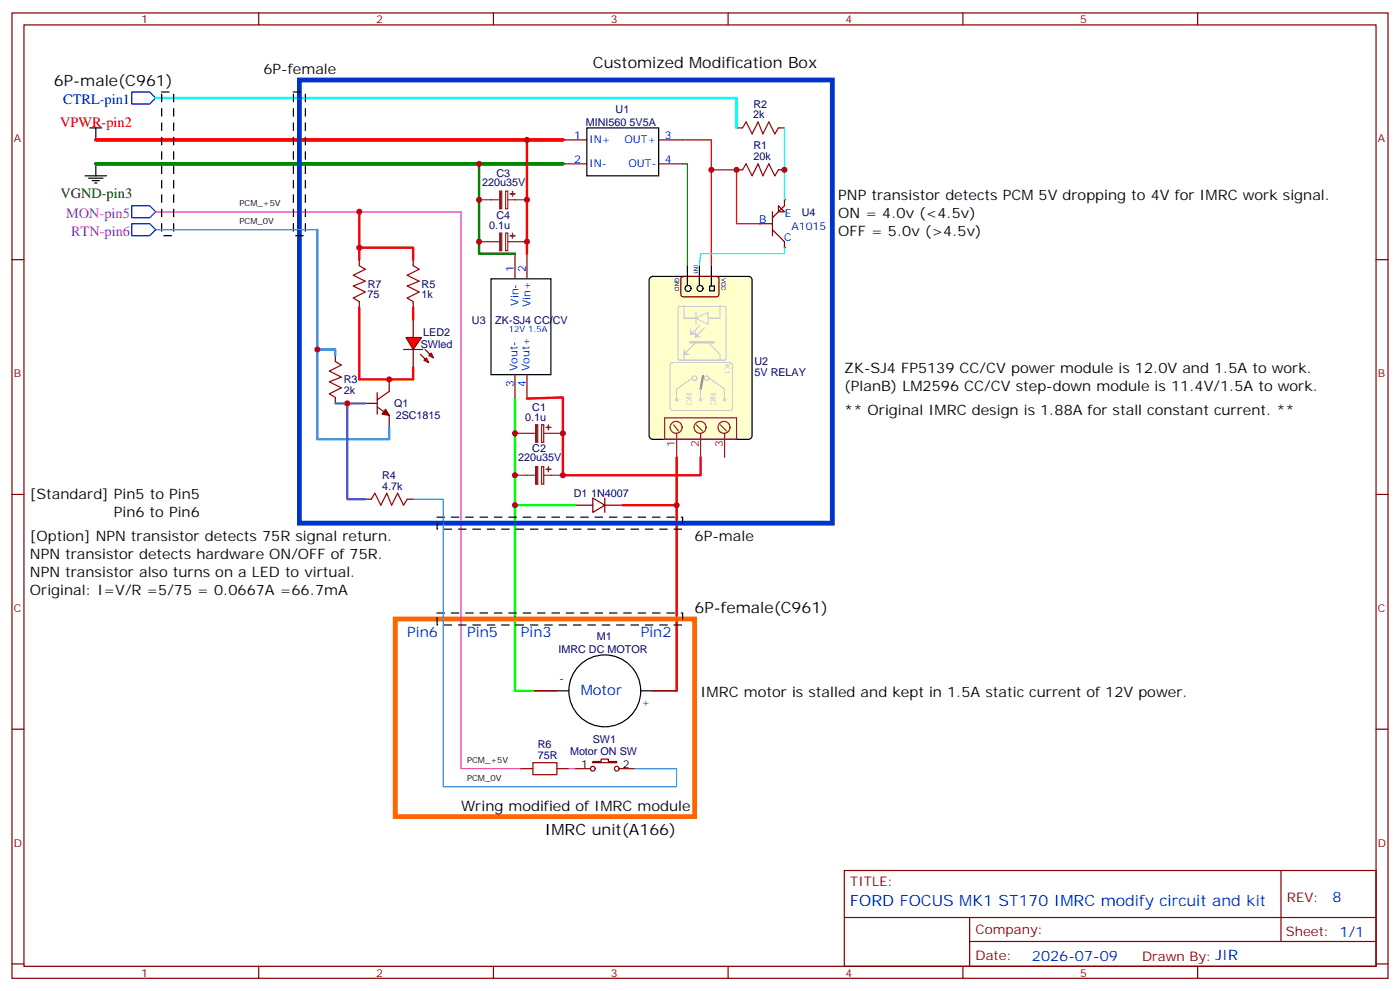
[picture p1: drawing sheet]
<svg xmlns="http://www.w3.org/2000/svg" width="412mm" height="292mm" viewBox="0 0 412 292" stroke-linecap="round" stroke-linejoin="round" font-family="sans-serif">
<g fill="none" stroke="#870000" stroke-width=".35">
<path d="M3.5 3.8h405.4v284.3h-405.4zM7.1 7.3h398.2v277.3h-398.2zM76.2 3.8v3.5M145.3 3.8v3.5M214.5 3.8v3.5M283.6 3.8v3.5M352.8 3.8v3.5M165.8 48.3h7.1M165.8 41.2h7.1M194 48.3h7.1M194 41.2h7.1M3.5 76.5h3.6"/>
<path d="M405.3 76.5h3.6M3.5 145.6h3.6M405.3 145.6h3.6M3.5 214.8h3.6M405.3 214.8h3.6M248.7 256.4h156.6v28.2h-156.6zM377.3 256.4v20.9M248.7 270.2h156.5M285.6 277.3h119.6M285.6 270.2v14.2M3.5 283.9h3.6M76.2 284.6v3.5"/>
<path d="M145.3 284.6v3.5M214.5 284.6v3.5M283.6 284.6v3.5M352.8 284.6v3.5M405.3 283.9h3.6"/>
</g>
<path d="M172.9 37.7h21.1v14.1h-21.1z" fill="none" stroke="#000" stroke-width=".35"/>
<path d="M191.4 81.9l.9-.5h28.2l.8 .5 .2 .6v45.8l-.4 .9-.6 .2h-28.2l-.9-.5-.2-.6v-45.8z" fill="#ffc" stroke="#000" stroke-width=".35"/>
<g fill="none" stroke="#8c2424" stroke-width=".35">
<path d="M195.6 129.4h21.2M195.8 129.4v-6.4h21.2v6.4M198.5 125.2l1.4 1.7M199.3 127.6v7.1M205.2 125.2l1.7 1.7M206.4 127.6v7.1M212.2 125.2l1.8 1.7M213.4 127.6v7.1"/>
<circle cx="199.2" cy="125.9" r="1.76"/>
<circle cx="206.2" cy="125.9" r="1.76"/>
<circle cx="213.3" cy="125.9" r="1.76"/>
</g>
<path d="M200.8 81.6l.5-.2 10.1 .1 .4 .6-.1 4.9-.6 .4h-10.1l-.4-.7v-4.6z" fill="none" stroke="#870000" stroke-width=".35"/>
<g fill="none" stroke="#000" stroke-width=".35">
<path d="M202.5 78.2v5.7M206 78.2v5.7M209.5 78.2v6M209 84.3h1.4v1.4h-1.4z"/>
<circle cx="202.7" cy="85" r=".88"/>
<circle cx="206.2" cy="85" r=".88"/>
</g>
<g fill="none" stroke="#ccc" stroke-width=".35">
<path d="M197.6 107l.5-.2h16.9l.5 .2 .2 .5v12.7l-.2 .5-.5 .2h-16.9l-.5-.2-.2-.5v-12.7zM203.9 111.4l-4.6 3.2v2.8M206.4 114.6v2.8M208.8 111.4l4.6 3.2v2.8"/>
<circle cx="199.3" cy="117.8" r=".35"/>
<circle cx="204.6" cy="111.4" r=".71"/>
<circle cx="206.4" cy="117.8" r=".35"/>
<circle cx="208.1" cy="111.4" r=".71"/>
<circle cx="213.4" cy="117.8" r=".35"/>
</g>
<path d="M207.1 110.7l-.7 3.9" fill="none" stroke="#999" stroke-width=".71"/>
<g fill="#ccc">
<path d="M201.5 102.4l.5 1.5 1.5 .5-2.2 .3z"/>
<path d="M204.8 97.2l.5 1.5 1.5 .5-2.2 .3z"/>
<path d="M203.4 96.5l.5 1.5 1.5 .5-2.2 .2z"/>
</g>
<path d="M199.8 90.4l.3-.2h13.4l.3 .2 .1 15.3-.2 .3-13.6 .1-.3-.2zM201.5 90.2v3.5h3.5M205 93.7l3.6-1.7v3.5zM205 92v3.5M206.1 95.9l-2.1 2.1M207.5 96.6l-2.1 2.1M212.1 90.2v3.5h-3.5M201.5 106.1v-1.8l3.5-3.5h3.6l3.5 3.5v1.8" fill="none" stroke="#ccc" stroke-width=".35"/>
<path d="M203.3 100.8h7" fill="none" stroke="#ccc" stroke-width=".71"/>
<path d="M231.1 58.8v1.8l-3.6 3.5M224 65.9h3.5M227.5 62.4v7M227.5 67.7l3.6 3.5v1.8M229.3 60.6l1.8 1.8h-1.8z" fill="none" stroke="#600" stroke-width=".35"/>
<g fill="none" stroke="#870000" stroke-width=".35">
<path d="M217 37.7h1.7M229.3 37.7h1.8M217 50h1.7M229.3 50h1.8M231.1 58.8h.3M121.7 76.5v1.7M151.7 74.7v7.1M155.2 74.7v7.1M223.7 65.9h.3M231.1 73h.3M121.7 88.8v1.8M107.6 118.8h3.5"/>
<path d="M111.1 115.6v6.4M111.1 119.9l3.6 2.4v3.6M114.7 111.8v3.5l-3.6 2.5M151.7 110.3v7.1M155.2 110.3v7.1M157 203.5h7M192.3 203.5h7M153.5 226.4h3.5M164 226.4h3.6M169.3 226.4h4.6M174.6 224.3h2.5v-.7h2.1v.7h2.5v.3h-7.1zM182.4 226.4h4.6"/>
<circle cx="174.6" cy="226.4" r=".71"/>
<circle cx="181.7" cy="226.4" r=".71"/>
</g>
<path d="M218.7 37.7l1.1-1.8 1.7 3.5 1.8-3.5 1.4 3.5 1.8-3.5 1.7 3.5 1.1-1.7M218.7 50l1.1-1.7 1.7 3.5 1.8-3.5 1.4 3.5 1.8-3.5 1.7 3.5 1.1-1.8M121.7 78.2l1.8 1.1-3.6 1.8 3.6 1.7-3.6 1.4 3.6 1.8-3.6 1.8 1.8 1M157 224.6h7v3.6h-7z" fill="none" stroke="#a10000" stroke-width=".35"/>
<path d="M38.8 27.1h5.3l1.8 1.8-1.8 1.7h-5.3zM38.8 60.6h5.3l1.8 1.8-1.8 1.7h-5.3zM38.8 65.9h5.3l1.8 1.8-1.8 1.7h-5.3z" fill="none" stroke="#00f" stroke-width=".35"/>
<g fill="none" stroke="#000" stroke-width=".35">
<path d="M26.5 37.7h3.5M28.2 37.7v3.5M25 51.8h6.4M26.1 52.5h4.2M27.2 53.2h2.1M27.9 53.9h.7M28.2 48.3v3.5M144.6 82.1h17.7v28.2h-17.7zM157 203.5h10.6M188.7 203.5h10.6"/>
<circle cx="178.2" cy="203.5" r="10.6"/>
</g>
<path d="M28.2 48.3h137.6" fill="none" stroke="#008700" stroke-width="1.1"/>
<path d="M28.2 41.2h137.6" fill="none" stroke="#f00" stroke-width="1.1"/>
<path d="M155.2 41.2v33.5M105.8 62.4v14.1M155.2 117.4l10.6-.3v22.9h40.6v-5.3M199.3 134.7v68.8" fill="none" stroke="#f00" stroke-width=".71"/>
<path d="M151.7 117.4v86.1h5.3" fill="none" stroke="#0f0" stroke-width=".71"/>
<path d="M201.1 48.3h1.4v29.9" fill="none" stroke="#008700" stroke-width=".35"/>
<path d="M201.1 41.2h8.4v37M209.5 50h7.5v15.9h7" fill="none" stroke="#f00" stroke-width=".35"/>
<path d="M45.9 28.9h171.1v8.8" fill="none" stroke="#0ff" stroke-width=".71"/>
<path d="M231.1 37.7v21.1M231.1 73v1.7h-24.7l-.4 3.5" fill="none" stroke="#0ff" stroke-width=".35"/>
<path d="M116.4 182.3h88.2v58.2h-88.2z" fill="none" stroke="#f60" stroke-width="1.4"/>
<path d="M45.9 62.4h89.9v164h17.7M167.6 226.4h1.7" fill="none" stroke="#f0f" stroke-width=".35"/>
<path d="M141.1 48.3v26.4h10.6" fill="none" stroke="#008700" stroke-width=".71"/>
<path d="M88.2 23.6h157v130.5h-157z" fill="none" stroke="#03c" stroke-width="1.4"/>
<path d="M141.1 58.8h6M148.9 56.3h.7v5.2h-.7zM149.6 58.8h5.6M141.1 71.2h6M148.9 68.7h.7v5.1h-.7zM149.6 71.2h5.6M151.7 127.6h6M151.7 140h6M159.5 125.1h.7v5.2h-.7zM159.5 137.4h.7v5.2h-.7zM160.2 127.6h5.6M160.2 140h5.6" fill="none" stroke="#8c2424" stroke-width=".35"/>
<g fill="#8c2424" stroke="#8c2424" stroke-width=".35">
<path d="M157.8 125.1h.6v5.2h-.6z"/>
<path d="M161.5 125.2l.1 1.4z"/>
<path d="M160.9 125.9h1.4z"/>
<path d="M157.8 137.4h.6v5.2h-.6z"/>
<path d="M161.5 137.5l.1 1.4z"/>
<path d="M160.9 138.2l1.4 .1z"/>
<path d="M147.2 56.3h.6v5.2h-.6z"/>
<path d="M151 56.4v1.4z"/>
<path d="M150.3 57.1h1.4z"/>
<path d="M147.2 68.7h.6v5.1h-.6z"/>
<path d="M151 68.7v1.4z"/>
<path d="M150.3 69.4l1.4 .1z"/>
</g>
<path d="M86.4 27.1h3.6v42.3h-3.6zM128.8 152.3h72.3v3.6h-72.3z" fill="none" stroke="#000" stroke-width=".35" stroke-dasharray="2.1 2.1"/>
<path d="M113.6 120.6l1.1 1.7-2.2-.3z" fill="#870000" stroke="#870000" stroke-width=".35"/>
<g fill="#f00" stroke="#870000" stroke-width=".35">
<path d="M119.6 99.4h4.6l-2.5 3.5z"/>
<path d="M118.9 102.9h5.6z"/>
</g>
<g fill="#870000" stroke="#870000" stroke-width=".35">
<path d="M125.2 102.9l1.4 1.5z"/>
<path d="M123.8 104.4l1.4 1.4z"/>
</g>
<g fill="#f00" stroke="#870000" stroke-width=".35">
<path d="M126.3 104.7l.7-.7 .7 1.4z"/>
<path d="M124.9 106.1l.7-.7 .7 1.4z"/>
</g>
<path d="M105.8 76.5v1.7M105.8 88.8v1.8M121.7 94.1v5.3M98.8 104.7v1.8M98.8 117.1v1.7M121.7 102.9v5.3M107.6 147h1.8M119.9 147h1.8M169.3 148.8h5.3M174.6 146.7l3.6 2.1-3.6 2.1zM178.2 146.7v4.2M178.2 148.8h5.2" fill="none" stroke="#870000" stroke-width=".35"/>
<path d="M105.8 73h15.9v3.5M105.8 90.6v21.2h15.9v-3.6M121.7 90.6v3.5M183.4 148.8h15.9" fill="none" stroke="#f00" stroke-width=".71"/>
<path d="M93.5 67.7v61.7h21.2v-3.5M93.5 102.9h5.3v1.8" fill="none" stroke="#09f" stroke-width=".71"/>
<path d="M47.6 27.1h3.6v42.3h-3.6zM128.8 180.6h72.3v3.5h-72.3z" fill="none" stroke="#000" stroke-width=".35" stroke-dasharray="2.1 2.1"/>
<path d="M105.8 78.2l1.8 1.1-3.5 1.8 3.5 1.7-3.5 1.4 3.5 1.8-3.5 1.8 1.7 1M98.8 106.5l1.7 1-3.5 1.8 3.5 1.8-3.5 1.4 3.5 1.7-3.5 1.8 1.8 1.1M109.4 147l1-1.7 1.8 3.5 1.7-3.5 1.5 3.5 1.7-3.5 1.8 3.5 1-1.8" fill="none" stroke="#a10000" stroke-width=".35"/>
<path d="M45.9 67.7h47.6M121.7 147h8.8v84.7h68.8v-5.3h-12.3" fill="none" stroke="#09f" stroke-width=".35"/>
<path d="M98.8 118.8h3.5M107.6 118.8h-5.3v28.2h5.3" fill="none" stroke="#93f" stroke-width=".71"/>
<path d="M151.7 148.8h17.6" fill="none" stroke="#0f0" stroke-width=".71"/>
<g fill="#c00">
<circle cx="231.1" cy="50" r=".88"/>
<circle cx="209.6" cy="50" r=".88"/>
<circle cx="217" cy="50" r=".88"/>
<circle cx="165.8" cy="140" r=".88"/>
<circle cx="151.7" cy="140" r=".88"/>
<circle cx="165.8" cy="127.6" r=".88"/>
<circle cx="155.2" cy="41.2" r=".88"/>
<circle cx="155.2" cy="71.2" r=".88"/>
<circle cx="141.1" cy="48.3" r=".88"/>
<circle cx="141.1" cy="71.2" r=".88"/>
<circle cx="155.2" cy="58.8" r=".88"/>
<circle cx="141.1" cy="58.8" r=".88"/>
<circle cx="151.7" cy="127.6" r=".88"/>
<circle cx="114.7" cy="111.8" r=".88"/>
<circle cx="105.8" cy="62.4" r=".88"/>
<circle cx="105.8" cy="73" r=".88"/>
<circle cx="151.7" cy="148.8" r=".88"/>
<circle cx="199.3" cy="148.8" r=".88"/>
<circle cx="102.3" cy="118.8" r=".88"/>
<circle cx="93.5" cy="102.9" r=".88"/>
</g>
<g font-size="4.6">
<text x="174.6" y="20">Customized Modification Box</text>
<text x="15.9" y="25.3">6P-male(C961)</text>
<text x="204.6" y="180.6">6P-female(C961)</text>
<text x="160.5" y="245.8">IMRC unit(A166)</text>
</g>
<text font-size="4.6" fill="#00f" x="250.5" y="267">FORD FOCUS MK1 ST170 IMRC modify circuit and kit</text>
<g font-size="4.2">
<text x="77.6" y="21.8">6P-female</text>
<text x="246.9" y="58.8">PNP transistor detects PCM 5V dropping to 4V for IMRC work signal.</text>
<text x="246.9" y="64.1">ON = 4.0v (&lt;4.5v)</text>
<text x="246.9" y="69.4">OFF = 5.0v (&gt;4.5v)</text>
<text x="248.7" y="110">ZK-SJ4 FP5139 CC/CV power module is 12.0V and 1.5A to work.</text>
<text x="248.7" y="115.3">(PlanB) LM2596 CC/CV step-down module is 11.4V/1.5A to work.</text>
<text x="248.7" y="122.3">** Original IMRC design is 1.88A for stall constant current. **</text>
<text x="8.8" y="147">[Standard] Pin5 to Pin5</text>
<text x="33.5" y="152.3">Pin6 to Pin6</text>
<text x="8.8" y="159.4">[Option] NPN transistor detects 75R signal return.</text>
<text x="204.6" y="159.4">6P-male</text>
<text x="8.8" y="164.7">NPN transistor detects hardware ON/OFF of 75R.</text>
<text x="8.8" y="170">NPN transistor also turns on a LED to virtual.</text>
<text x="8.8" y="175.3">Original: I=V/R =5/75 = 0.0667A =66.7mA</text>
<text x="206.4" y="205.2">IMRC motor is stalled and kept in 1.5A static current of 12V power.</text>
<text x="135.8" y="238.8">Wring modified of IMRC module</text>
</g>
<g font-size="4.2" fill="#00f">
<text x="18.6" y="30.6">CTRL-pin1</text>
<text x="119.9" y="187.6">Pin6</text>
<text x="137.6" y="187.6">Pin5</text>
<text x="153.5" y="187.6">Pin3</text>
<text x="188.7" y="187.6">Pin2</text>
<text x="171.1" y="204.8">Motor</text>
<text x="392.5" y="265.7">8</text>
<text x="304" y="283">2026-07-09</text>
</g>
<text font-size="4.2" fill="#f00" x="17.7" y="37.3">VPWR-pin2</text>
<text font-size="4.2" fill="#060" x="17.8" y="58.5">VGND-pin3</text>
<g font-size="4.2" fill="#90f">
<text x="19.5" y="64.1">MON-pin5</text>
<text x="20.9" y="69.4">RTN-pin6</text>
</g>
<g font-size="3.9" fill="#800">
<text x="250.5" y="261">TITLE:</text>
<text x="379.1" y="265.7">REV:</text>
<text x="287.4" y="275.2">Company:</text>
<text x="378.7" y="275.8">Sheet: 1/1</text>
<text x="287.4" y="282.9">Date:</text>
<text x="336.4" y="282.9">Drawn By: JIR</text>
</g>
<g font-size="3.2" fill="#800">
<text x="41.6" y="6.8">1</text>
<text x="110.8" y="6.8">2</text>
<text x="179.9" y="6.8">3</text>
<text x="249.1" y="6.8">4</text>
<text x="318.2" y="6.8">5</text>
<text x="4.1" y="41.9">A</text>
<text x="405.9" y="41.9">A</text>
<text x="4.1" y="111.1">B</text>
<text x="405.9" y="111.1">B</text>
<text x="4.1" y="180.2">C</text>
<text x="405.9" y="180.2">C</text>
<text x="4.1" y="249.3">D</text>
<text x="405.9" y="249.3">D</text>
<text x="41.6" y="287.6">1</text>
<text x="110.8" y="287.6">2</text>
<text x="179.9" y="287.6">3</text>
<text x="249.1" y="287.6">4</text>
<text x="318.2" y="287.6">5</text>
</g>
<g font-size="3.2" fill="#000080">
<text x="181.3" y="33.4">U1</text>
<text x="221.9" y="34.9">2k</text>
<text x="221.9" y="31.7">R2</text>
<text x="172.6" y="37">MINI560 5V5A</text>
<text x="221.9" y="47.2">20k</text>
<text x="221.9" y="44">R1</text>
<text x="146.2" y="52.1">C3</text>
<text x="142" y="54.7">220u35V</text>
<text x="146.2" y="64.5">C4</text>
<text x="236.2" y="63.5">U4</text>
<text x="144.1" y="67.6">0.1u</text>
<text x="108.3" y="87.9">75</text>
<text x="108.3" y="84.7">R7</text>
<text x="124.2" y="87.9">1k</text>
<text x="124.2" y="84.7">R5</text>
<text x="139" y="95.3">U3</text>
<text x="145.9" y="95.3">ZK-SJ4 CC/CV</text>
<text x="124.7" y="98.8">LED2</text>
<text x="123.9" y="102.4">SWled</text>
<text x="222.2" y="107.6">U2</text>
<text x="101.3" y="112.9">R3</text>
<text x="222.2" y="110.8">5V RELAY</text>
<text x="101.2" y="116.1">2k</text>
<text x="116.1" y="120">Q1</text>
<text x="116.6" y="123.5">2SC1815</text>
<text x="154.7" y="124">0.1u</text>
<text x="156.8" y="120.9">C1</text>
<text x="152.6" y="135.9">220u35V</text>
<text x="156.8" y="133.3">C2</text>
<text x="112.6" y="141">R4</text>
<text x="112.6" y="144.2">4.7k</text>
<text x="169" y="146.4">D1</text>
<text x="174.2" y="146.4">1N4007</text>
<text x="175.8" y="188.6">M1</text>
<text x="164.5" y="192.3">IMRC DC MOTOR</text>
<text x="158.4" y="220.4">R6</text>
<text x="174.6" y="218.7">SW1</text>
<text x="158.4" y="223.6">75R</text>
<text x="167.9" y="222.2">Motor ON SW</text>
</g>
<g font-size="3.2" fill="#00f">
<text x="169.1" y="40.9">1</text>
<text x="195.8" y="40.9">3</text>
<text x="169.1" y="47.9">2</text>
<text x="173.6" y="42.3">IN+</text>
<text x="183.9" y="42.3">OUT+</text>
<text x="195.8" y="47.9">4</text>
<text x="173.6" y="49.3">IN-</text>
<text x="185.1" y="49.3">OUT-</text>
<text x="223.7" y="65.5">B</text>
<text x="231.2" y="63.8">E</text>
<text x="231" y="70.8">C</text>
<text x="233.2" y="67.7">A1015</text>
<text x="151.3" y="80" transform="rotate(-90 151.3 80)">1</text>
<text x="154.9" y="80" transform="rotate(-90 154.9 80)">2</text>
<text x="152.8" y="90" transform="rotate(-90 152.8 90)">Vin-</text>
<text x="156.3" y="90.5" transform="rotate(-90 156.3 90.5)">Vin+</text>
<text x="152.4" y="109.3" transform="rotate(-90 152.4 109.3)">Vout-</text>
<text x="155.9" y="109.3" transform="rotate(-90 155.9 109.3)">Vout+</text>
<text x="151.3" y="114.1" transform="rotate(-90 151.3 114.1)">3</text>
<text x="154.9" y="114.1" transform="rotate(-90 154.9 114.1)">4</text>
<text x="164.7" y="201">-</text>
<text x="189" y="208.1">+</text>
</g>
<g font-size="3.2" fill="#8d2323">
<text x="198.8" y="131.8" transform="rotate(-90 198.8 131.8)">1</text>
<text x="205.9" y="131.8" transform="rotate(-90 205.9 131.8)">2</text>
<text x="212.9" y="131.8" transform="rotate(-90 212.9 131.8)">3</text>
</g>
<g font-size="3.2">
<text x="171.2" y="226.1">1</text>
<text x="183.4" y="226.1">2</text>
</g>
<g font-size="2.5">
<text x="70.6" y="60.6">PCM_+5V</text>
<text x="70.6" y="65.9">PCM_0V</text>
<text x="137.6" y="224.6">PCM_+5V</text>
<text x="137.6" y="229.9">PCM_0V</text>
</g>
<text font-size="2.5" fill="#00f" x="149.9" y="97.6">12V 1.5A</text>
<g font-size="2.5" fill="#ccc">
<text x="213.4" y="107.2" transform="rotate(90 213.4 107.2)">K1</text>
<text x="202.1" y="115.6" transform="rotate(90 202.1 115.6)">NO</text>
<text x="209.2" y="115.6" transform="rotate(90 209.2 115.6)">NC</text>
</g>
<g font-size="1.8" fill="#000080">
<text x="198.8" y="81.8" transform="rotate(90 198.8 81.8)">GND</text>
<text x="204.4" y="78.1" transform="rotate(90 204.4 78.1)">IN1</text>
<text x="212.5" y="81.8" transform="rotate(90 212.5 81.8)">VCC</text>
</g>
</svg>
